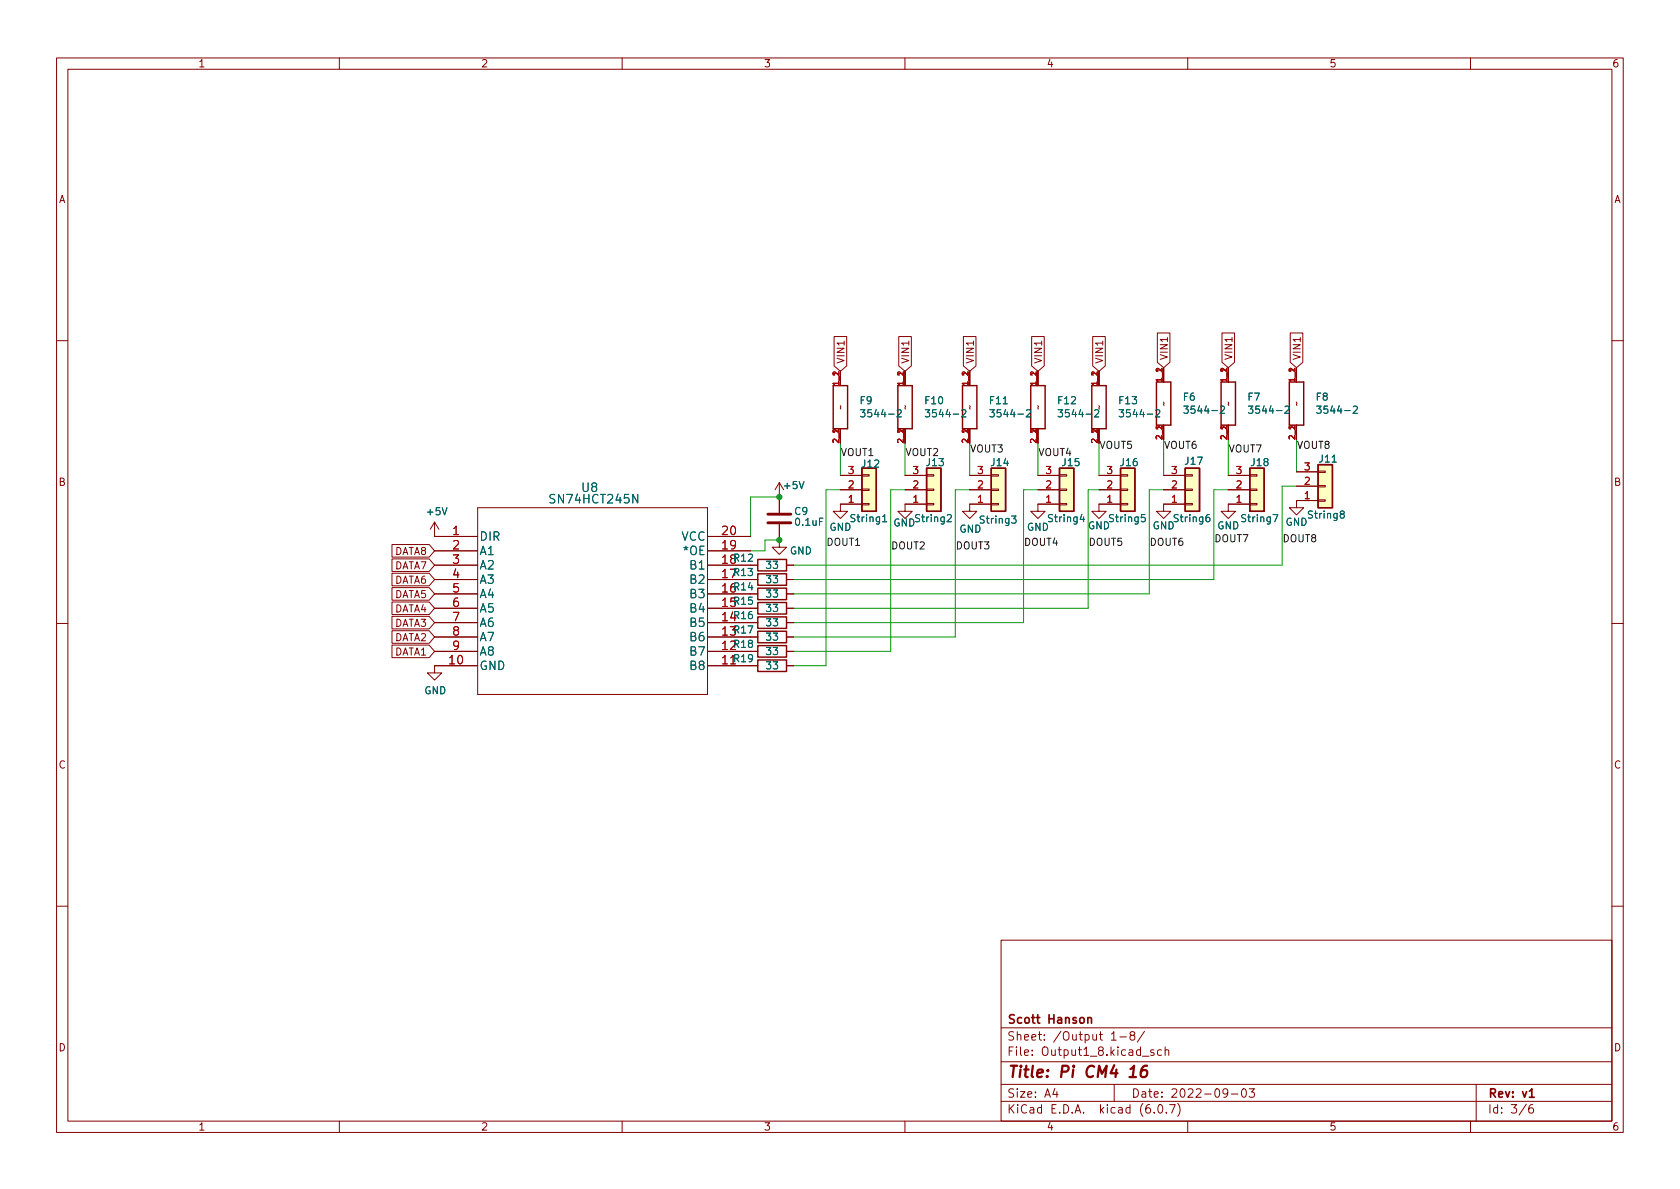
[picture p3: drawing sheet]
<svg xmlns="http://www.w3.org/2000/svg" width="297mm" height="210mm" viewBox="0 0 297 210" stroke-linecap="round" stroke-linejoin="round" font-family="sans-serif">
<g fill="none" stroke="#840000" stroke-width=".18">
<path d="M10 10.2h277v190.1h-277zM12 12.2h273v186.1h-273zM60 10.2v2M110 10.2v2M160 10.2v2M210 10.2v2M260 10.2v2M147.5 59.5h2.2v5.2l-1.1 1-1.1-1zM158.9 59.5h2.2v5.2l-1.1 1-1.1-1zM170.3 59.5h2.3v5.2l-1.2 1-1.1-1zM182.4 59.5h2.2v5.2l-1.1 1-1.1-1zM193.2 59.5h2.2v5.2l-1.1 1-1.1-1z"/>
<path d="M204.6 58.9h2.3v5.2l-1.2 .9-1.1-.9zM216.1 58.9h2.2v5.2l-1.1 .9-1.1-.9zM228.1 58.9h2.2v5.2l-1.1 .9-1.1-.9zM10 60.2h2M148.6 65.7v2.5M148.6 75.8v2.6M160 65.7v2.5M160 75.8v2.6M171.4 65.7v2.5M171.4 75.8v2.6M183.5 65.7v2.5M183.5 75.8v2.6"/>
<path d="M194.3 65.7v2.5M194.3 75.8v2.6M205.7 65v2.6M205.7 75.2v2.5M217.2 65v2.6M217.2 75.2v2.5M229.2 65v2.6M229.2 75.2v2.5M285 60.2h2M69.3 98.8h6.6l.9 1.1-.9 1.2h-6.6zM69.3 96.3h6.6l.9 1.1-.9 1.1h-6.6zM76.8 92.3v2.6h7.7"/>
<path d="M76.8 99.9h7.7M76.8 97.4h7.7M76.8 92.3l-.7 1.3M76.8 92.3l.8 1.3M84.5 89.8h40.6v33h-40.6zM125.1 94.9h7.6M125.1 99.9h8.9M125.1 97.4h7.6M137.8 92.7v4.1h1.3l-1.3 1.2-1.3-1.2h1.3M137.8 85.3l-.8 1.3M137.8 85.3v5.4M137.8 85.3l.8 1.3"/>
<path d="M139.1 99.9h1.2M148.6 86.6h3.8M148.6 84.1h3.8M152.4 83.9h1.3v.3h-1.3zM152.4 86.5h1.3v.2h-1.3zM152.4 89h1.3v.3h-1.3zM152.4 89.1h-3.8v1.3h1.3l-1.3 1.3-1.3-1.3h1.3M160 86.6h3.8M160 84.1h3.8M163.8 83.9h1.3v.3h-1.3zM163.8 86.5h1.3v.2h-1.3zM163.8 89h1.3v.3h-1.3z"/>
<path d="M163.8 89.1h-3.8v1.3h1.3l-1.3 1.3-1.3-1.3h1.3M171.4 86.6h3.9M171.4 84.1h3.9M175.3 83.9h1.2v.3h-1.2zM175.3 86.5h1.2v.2h-1.2zM175.3 89h1.2v.3h-1.2zM175.3 89.1h-3.9v1.3h1.3l-1.3 1.3-1.2-1.3h1.2M183.5 86.6h3.8M183.5 84.1h3.8M187.3 83.9h1.3v.3h-1.3zM187.3 86.5h1.3v.2h-1.3zM187.3 89h1.3v.3h-1.3z"/>
<path d="M187.3 89.1h-3.8v1.3h1.3l-1.3 1.3-1.3-1.3h1.3M194.3 86.6h3.8M194.3 84.1h3.8M198.1 83.9h1.3v.3h-1.3zM198.1 86.5h1.3v.2h-1.3zM198.1 89h1.3v.3h-1.3zM198.1 89.1h-3.8v1.3h1.3l-1.3 1.3-1.3-1.3h1.3M205.7 86.6h3.8M205.7 84.1h3.8M209.5 83.9h1.3v.3h-1.3zM209.5 86.5h1.3v.2h-1.3zM209.5 89h1.3v.3h-1.3z"/>
<path d="M209.5 89.1h-3.8v1.3h1.3l-1.3 1.3-1.2-1.3h1.2M217.2 86.6h3.8M217.2 84.1h3.8M221 83.9h1.2v.3h-1.2zM221 86.5h1.2v.2h-1.2zM221 89h1.2v.3h-1.2zM221 89.1h-3.8v1.3h1.2l-1.2 1.3-1.3-1.3h1.3M229.2 86h3.8M229.2 83.4h3.8M233 83.3h1.3v.3h-1.3zM233 85.8h1.3v.3h-1.3zM233 88.4h1.3v.2h-1.3z"/>
<path d="M233 88.5h-3.8v1.3h1.3l-1.3 1.3-1.2-1.3h1.2M10 110.2h2M69.3 111.5h6.6l.9 1.1-.9 1.2h-6.6zM69.3 114.1h6.6l.9 1.1-.9 1.1h-6.6zM69.3 109h6.6l.9 1.1-.9 1.1h-6.6zM69.3 103.9h6.6l.9 1.1-.9 1.1h-6.6zM69.3 101.4h6.6l.9 1.1-.9 1.1h-6.6zM69.3 106.5h6.6l.9 1.1-.9 1.1h-6.6zM76.8 115.2h7.7M76.8 112.6h7.7M76.8 110.1h7.7M76.8 107.6h7.7"/>
<path d="M76.8 105h7.7M76.8 102.5h7.7M84.5 117.7h-7.7v1.3h1.3l-1.3 1.3-1.2-1.3h1.2M125.1 117.7h8.9M125.1 115.2h8.9M125.1 112.6h8.9M125.1 110.1h8.9M125.1 107.6h8.9M125.1 105h8.9M125.1 102.5h8.9M139.1 117.7h1.2M139.1 115.2h1.2"/>
<path d="M139.1 112.6h1.2M139.1 110.1h1.2M139.1 107.6h1.2M139.1 105h1.2M139.1 102.5h1.2M285 110.2h2M10 160.2h2M177 166.3h108v32h-108zM285 160.2h2M60 198.3v2M110 198.3v2M160 198.3v2"/>
<path d="M177 194.8h108M177 191.8h108M177 187.8h108M177 181.8h108M186.5 192.5l-.4 1h1M186.9 193v1M196.5 182.9l.4-.5v1.5M196.5 183.9h.9M197 191.8v3M198 183.4h1.1M200.1 183.1l-.3-.3 .1-.2 .2-.2 .4 .1 .1 .2v.2l-.7 .2-.1 .3v.2l.3 .3h.4l.1-.3v-.4l-.2-.1M202 186.8h1.1"/>
<path d="M202.4 182.4l-1.3 1.9M204 185.7l-.4-.1-.2 .2 .1 .3 .5 .1v.4h-.6M204.1 196.7v.1M204.9 195.4l.2-.1a.81 .81 0 0 1 .6 .7 .81 .81 0 0 1-.3 .8h-.2a.81 .81 0 0 1-.6-.6 .81 .81 0 0 1 .3-.8zM205.4 185.7l-.5-.1-.3 .3v.4l.2 .3h.6M206 185.8l.2-.2 .4 .1v.9M206 185.1v1.5M206.2 196.7v.1M206.8 195.3h1l-.7 1.5M208.2 195.1a1.72 1.72 0 0 1 0 2.3M210 198.3v2M217.1 193.2l-.3 .3h-.3l-.3-.3 .2-.6 .4-.1 .2 .2a.99 .99 0 0 1-.4 1.3h-.2"/>
<path d="M217.7 193.5h1.2M219.7 192.6l.2-.1a.81 .81 0 0 1 .5 .7 .81 .81 0 0 1-.3 .8h-.1a.81 .81 0 0 1-.6-.6 .81 .81 0 0 1 .3-.8zM220.9 192.5h.9l-.5 .6 .4 .1v.7l-.2 .1h-.4l-.2-.1M260 198.3v2M261 191.8v6.5M269.9 195.3l-1.3 1.9M271 195.3a.6 .6 0 0 0-.7 .7v.5l.1 .3h.5l.2-.1 .1-.5-.2-.2-.4-.1-.3 .3"/>
</g>
<path d="M192.3 179.9v1M192.3 180.1l.3-.2 .3 .1 .1 .9M270.4 193l.4-.5v1.5M270.4 194h.9" fill="none" stroke="#840000" stroke-width=".3"/>
<path d="M199.7 190.5h1.1M199.9 189l.6-.5-.2 2M202.8 188.5a.91 .91 0 0 0-1 .8l-.1 .8 .1 .3a.66 .66 0 0 0 1-.3l.1-.5-.2-.3a.66 .66 0 0 0-1 .3" fill="none" stroke="#840000" stroke-width=".4"/>
<g fill="#ffffc2" stroke="#ffffc2" stroke-width=".18">
<path d="M163.8 82.8h2.6v7.6h-2.6z"/>
<path d="M152.4 82.8h2.5v7.6h-2.5z"/>
<path d="M209.5 82.8h2.6v7.6h-2.6z"/>
<path d="M175.3 82.8h2.5v7.6h-2.5z"/>
<path d="M221 82.8h2.5v7.6h-2.5z"/>
<path d="M187.3 82.8h2.6v7.6h-2.6z"/>
<path d="M198.1 82.8h2.6v7.6h-2.6z"/>
<path d="M233 82.2h2.6v7.6h-2.6z"/>
</g>
<g fill="none" stroke="#840000" stroke-width=".25">
<path d="M147.3 68.2h2.6v7.6h-2.6zM158.7 68.2h2.6v7.6h-2.6zM170.2 68.2h2.5v7.6h-2.5zM182.2 68.2h2.6v7.6h-2.6zM193 68.2h2.6v7.6h-2.6zM204.5 67.6h2.5v7.6h-2.5zM215.9 67.6h2.5v7.6h-2.5zM228 67.6h2.5v7.6h-2.5zM134 98.9h5.1v2.1h-5.1zM152.4 82.8h2.5v7.6h-2.5zM163.8 82.8h2.6v7.6h-2.6zM175.3 82.8h2.5v7.6h-2.5z"/>
<path d="M187.3 82.8h2.6v7.6h-2.6zM198.1 82.8h2.6v7.6h-2.6zM209.5 82.8h2.6v7.6h-2.6zM221 82.8h2.5v7.6h-2.5zM233 82.2h2.6v7.6h-2.6zM134 116.7h5.1v2h-5.1zM134 109.1h5.1v2h-5.1zM134 114.2h5.1v2h-5.1zM134 111.6h5.1v2.1h-5.1zM134 106.5h5.1v2.1h-5.1zM134 104h5.1v2h-5.1zM134 101.5h5.1v2h-5.1z"/>
</g>
<g fill="none" stroke="#006464" stroke-width=".18">
<path d="M152.2 72.5h.7l-.4 .4 .4 .2v.5l-.2 .1-.5-.1M158.6 72.6l.5-.1 .2 .3-.7 .9h.7M163.6 72.5h.8l-.5 .4 .4 .2v.5l-.2 .1-.5-.1M170.1 72.6l.4-.1 .3 .3-.8 .9h.8M175 72.5h.8l-.4 .4 .3 .2v.5l-.1 .1-.6-.1M181.5 72.6l.5-.1 .2 .3-.8 .9h.8M187.1 72.5h.8l-.5 .4 .4 .2v.5l-.2 .1-.5-.1M193.5 72.6l.5-.1 .3 .3-.8 .9h.8M197.9 72.5h.8l-.5 .4 .4 .2v.5l-.2 .1-.5-.1M204.3 72.6l.5-.1 .3 .3-.8 .9h.8M209.3 71.8h.8l-.4 .5 .3 .1v.6l-.2 .1-.5-.1M215.8 71.9l.5-.1 .2 .4-.8 .9h.8"/>
<path d="M220.7 71.8h.8l-.4 .5 .4 .1v.6l-.2 .1-.6-.1M227.2 71.9l.5-.1 .2 .4-.8 .9h.8M232.8 71.8h.8l-.4 .5 .3 .1v.6l-.2 .1-.5-.1M239.3 71.9l.5-.1 .2 .4-.8 .9h.8M156.1 92.3h.7M167.5 91.1l.5-.1 .2 .4-.8 .9h.8M178.9 91.2h.7l-.4 .5 .4 .2v.5l-.2 .1-.5-.1M191.3 90.9l-.3 .9h.8M202.4 91h-.6v.6l.2-.1h.4l.1 .2-.1 .4-.1 .2-.5-.2M213.8 91l-.3 .1a.85 .85 0 0 0 0 1.2l.4-.2v-.4l-.2-.2h-.2l-.3 .2M225.1 91h.8l-.5 1.3M237.2 90.9l-.2-.2v-.2l.2-.1h.4l.1 .2-.1 .2-.5 .2-.1 .1v.3l.2 .2h.4l.1-.2-.1-.4-.2-.1"/>
</g>
<path d="M135.8 92.5h4M135.8 90.9h4" fill="none" stroke="#840000" stroke-width=".51"/>
<g fill="none" stroke="#009600" stroke-width=".18">
<path d="M148.6 78.4v5.7M160 78.4v5.7M171.4 78.4v5.7M183.5 78.4v5.7M194.3 78.4v5.7M205.7 77.7v6.4M217.2 77.7v6.4M229.2 77.7v5.7M137.8 87.9h-5.1v7M137.8 95.5h-2.5v1.9h-2.6M148.6 86.6h-2.6v31.1h-5.7M160 86.6h-2.5v28.6h-17.2"/>
<path d="M171.4 86.6h-2.5v26h-28.6M183.5 86.6h-2.5v23.5h-40.7M194.3 86.6h-1.9v21h-52.1M205.7 86.6h-2.5v18.4h-62.9M217.2 86.6h-2.6v15.9h-74.3M229.2 86h-2.5v13.9h-86.4"/>
</g>
<g fill="#009600" stroke="#009600" stroke-width=".18">
<circle cx="137.8" cy="95.5" r=".46"/>
<circle cx="137.8" cy="87.9" r=".46"/>
</g>
<text font-size="2.8" fill="#840000" x="178" y="190.6">Title: Pi CM4 16</text>
<g font-size="2.1" fill="#006464">
<text x="97.7" y="89">SN74HCT245N</text>
<text x="102.9" y="87">U8</text>
<text x="84.7" y="95.6">DIR</text>
<text x="120.4" y="95.6">VCC</text>
<text x="84.7" y="98.2">A1</text>
<text x="84.7" y="100.7">A2</text>
<text x="121" y="98.2">*OE</text>
<text x="122.2" y="100.7">B1</text>
<text x="127.7" y="99.7">18</text>
<text x="84.7" y="103.2">A3</text>
<text x="84.7" y="105.8">A4</text>
<text x="122.2" y="105.8">B3</text>
<text x="122.2" y="103.2">B2</text>
<text x="127.7" y="104.8">16</text>
<text x="127.7" y="102.2">17</text>
<text x="84.7" y="108.3">A5</text>
<text x="84.7" y="110.9">A6</text>
<text x="84.7" y="113.4">A7</text>
<text x="122.2" y="113.4">B6</text>
<text x="122.2" y="110.9">B5</text>
<text x="122.2" y="108.3">B4</text>
<text x="84.7" y="118.5">GND</text>
<text x="84.7" y="115.9">A8</text>
<text x="122.2" y="118.5">B8</text>
<text x="122.2" y="115.9">B7</text>
</g>
<g font-size="2.1" fill="#a90000">
<text x="80.1" y="94.6">1</text>
<text x="127.7" y="94.6">20</text>
<text x="80.1" y="97.1">2</text>
<text x="80.1" y="99.7">3</text>
<text x="127.7" y="97.1">19</text>
<text x="80.1" y="102.2">4</text>
<text x="80.1" y="104.8">5</text>
<text x="80.1" y="107.3">6</text>
<text x="127.7" y="107.3">15</text>
<text x="80.1" y="109.8">7</text>
<text x="80.1" y="112.4">8</text>
<text x="127.7" y="112.4">13</text>
<text x="127.7" y="109.8">14</text>
<text x="79.5" y="117.5">10</text>
<text x="80.1" y="114.9">9</text>
<text x="127.7" y="117.5">11</text>
<text x="127.7" y="114.9">12</text>
</g>
<g font-size="2.1" fill="#840000">
<text x="178" y="184">Sheet: /Output 1-8/</text>
<text x="178" y="181">Scott Hanson</text>
<text x="178" y="186.7">File: Output1_8.kicad_sch</text>
<text x="178" y="196.9">KiCad E.D.A. kicad (6.0.7)</text>
<text x="178" y="194.1">Size: A4</text>
<text x="200" y="194.1">Date: 2022-09-03</text>
<text x="263" y="194.1">Rev: v1</text>
<text x="263" y="196.9">Id: 3/6</text>
</g>
<g font-size="1.8" fill="#840000">
<text x="35" y="11.9">1</text>
<text x="85" y="11.9">2</text>
<text x="135" y="11.9">3</text>
<text x="185" y="11.9">4</text>
<text x="235" y="11.9">5</text>
<text x="285" y="11.9">6</text>
<text x="10.3" y="35.9">A</text>
<text x="285.3" y="35.9">A</text>
<text x="149.3" y="64.4" transform="rotate(-90 149.3 64.4)">VIN1</text>
<text x="160.7" y="64.4" transform="rotate(-90 160.7 64.4)">VIN1</text>
<text x="172.2" y="64.4" transform="rotate(-90 172.2 64.4)">VIN1</text>
<text x="184.2" y="64.4" transform="rotate(-90 184.2 64.4)">VIN1</text>
<text x="195" y="64.4" transform="rotate(-90 195 64.4)">VIN1</text>
<text x="206.5" y="63.7" transform="rotate(-90 206.5 63.7)">VIN1</text>
<text x="217.9" y="63.7" transform="rotate(-90 217.9 63.7)">VIN1</text>
<text x="230" y="63.7" transform="rotate(-90 230 63.7)">VIN1</text>
<text x="206.4" y="71.4" transform="rotate(-90 206.4 71.4)">~</text>
<text x="217.8" y="71.4" transform="rotate(-90 217.8 71.4)">~</text>
<text x="229.9" y="71.4" transform="rotate(-90 229.9 71.4)">~</text>
<text x="149.2" y="72" transform="rotate(-90 149.2 72)">~</text>
<text x="160.7" y="72" transform="rotate(-90 160.7 72)">~</text>
<text x="172.1" y="72" transform="rotate(-90 172.1 72)">~</text>
<text x="184.1" y="72" transform="rotate(-90 184.1 72)">~</text>
<text x="194.9" y="72" transform="rotate(-90 194.9 72)">~</text>
<text x="10.3" y="85.9">B</text>
<text x="285.3" y="85.9">B</text>
<text x="69.7" y="100.7">DATA7</text>
<text x="69.7" y="98.1">DATA8</text>
<text x="69.7" y="105.7">DATA5</text>
<text x="69.7" y="103.2">DATA6</text>
<text x="69.7" y="113.4">DATA2</text>
<text x="69.7" y="110.8">DATA3</text>
<text x="69.7" y="108.3">DATA4</text>
<text x="69.7" y="115.9">DATA1</text>
<text x="10.3" y="135.9">C</text>
<text x="285.3" y="135.9">C</text>
<text x="10.3" y="185.9">D</text>
<text x="285.3" y="185.9">D</text>
<text x="35" y="199.9">1</text>
<text x="85" y="199.9">2</text>
<text x="135" y="199.9">3</text>
<text x="185" y="199.9">4</text>
<text x="235" y="199.9">5</text>
<text x="285" y="199.9">6</text>
</g>
<g font-size="1.8" fill="#006464">
<text x="152.1" y="71.5">F9</text>
<text x="163.6" y="71.5">F10</text>
<text x="175.1" y="71.5">F11</text>
<text x="187.1" y="71.5">F12</text>
<text x="197.9" y="71.5">F13</text>
<text x="209.2" y="70.8">F6</text>
<text x="220.7" y="70.8">F7</text>
<text x="232.7" y="70.8">F8</text>
<text x="153" y="73.8">3544-2</text>
<text x="164.5" y="73.8">3544-2</text>
<text x="175.9" y="73.8">3544-2</text>
<text x="188" y="73.8">3544-2</text>
<text x="198.7" y="73.8">3544-2</text>
<text x="210.2" y="73.1">3544-2</text>
<text x="221.6" y="73.1">3544-2</text>
<text x="233.7" y="73.1">3544-2</text>
<text x="152.4" y="82.7">J12</text>
<text x="163.9" y="82.4">J13</text>
<text x="175.3" y="82.4">J14</text>
<text x="187.9" y="82.4">J15</text>
<text x="198.2" y="82.4">J16</text>
<text x="209.6" y="82.2">J17</text>
<text x="221.3" y="82.4">J18</text>
<text x="233.3" y="81.8">J11</text>
<text x="138.7" y="86.5">+5V</text>
<text x="75.6" y="91.1">+5V</text>
<text x="140.5" y="91.1">C9</text>
<text x="140.7" y="93">0.1uF</text>
<text x="146.6" y="93.8">GND</text>
<text x="150.6" y="92.3">String1</text>
<text x="157.9" y="93.1">GND</text>
<text x="162" y="92.3">String2</text>
<text x="169.6" y="94.2">GND</text>
<text x="173.4" y="92.6">String3</text>
<text x="181.5" y="93.8">GND</text>
<text x="185.5" y="92.3">String4</text>
<text x="192.3" y="93.6">GND</text>
<text x="196.3" y="92.3">String5</text>
<text x="203.8" y="93.6">GND</text>
<text x="207.7" y="92.3">String6</text>
<text x="215.2" y="93.6">GND</text>
<text x="219.7" y="92.3">String7</text>
<text x="227.3" y="93">GND</text>
<text x="231.5" y="91.7">String8</text>
<text x="129.8" y="101.8">R13</text>
<text x="129.8" y="99.3">R12</text>
<text x="135.5" y="100.6">33</text>
<text x="139.6" y="98">GND</text>
<text x="129.8" y="106.9">R15</text>
<text x="129.8" y="104.4">R14</text>
<text x="135.5" y="105.7">33</text>
<text x="135.5" y="103.1">33</text>
<text x="129.8" y="109.5">R16</text>
<text x="129.8" y="112">R17</text>
<text x="135.5" y="110.7">33</text>
<text x="135.5" y="113.3">33</text>
<text x="135.5" y="108.2">33</text>
<text x="129.8" y="117.1">R19</text>
<text x="129.8" y="114.5">R18</text>
<text x="135.5" y="118.4">33</text>
<text x="135.5" y="115.8">33</text>
<text x="75" y="122.8">GND</text>
</g>
<g font-size="1.8" fill="#0f0f0f">
<text x="148.6" y="80.6">VOUT1</text>
<text x="160" y="80.6">VOUT2</text>
<text x="171.4" y="80">VOUT3</text>
<text x="183.5" y="80.6">VOUT4</text>
<text x="194.3" y="79.4">VOUT5</text>
<text x="205.7" y="79.4">VOUT6</text>
<text x="217.2" y="80">VOUT7</text>
<text x="229.2" y="79.4">VOUT8</text>
<text x="214.6" y="95.9">DOUT7</text>
<text x="226.7" y="95.9">DOUT8</text>
<text x="146" y="96.5">DOUT1</text>
<text x="157.5" y="97.1">DOUT2</text>
<text x="168.9" y="97.1">DOUT3</text>
<text x="181" y="96.5">DOUT4</text>
<text x="192.4" y="96.5">DOUT5</text>
<text x="203.2" y="96.5">DOUT6</text>
</g>
<g font-size="1.8" fill="#a90000">
<text x="150" y="83.8">3</text>
<text x="161.4" y="83.8">3</text>
<text x="172.9" y="83.8">3</text>
<text x="184.9" y="83.8">3</text>
<text x="195.7" y="83.8">3</text>
<text x="207.2" y="83.8">3</text>
<text x="218.6" y="83.8">3</text>
<text x="230.6" y="83.2">3</text>
<text x="150" y="88.9">1</text>
<text x="150" y="86.4">2</text>
<text x="161.4" y="88.9">1</text>
<text x="161.4" y="86.4">2</text>
<text x="172.9" y="88.9">1</text>
<text x="172.9" y="86.4">2</text>
<text x="184.9" y="88.9">1</text>
<text x="184.9" y="86.4">2</text>
<text x="195.7" y="88.9">1</text>
<text x="195.7" y="86.4">2</text>
<text x="207.2" y="88.9">1</text>
<text x="207.2" y="86.4">2</text>
<text x="218.6" y="88.9">1</text>
<text x="218.6" y="86.4">2</text>
<text x="230.6" y="88.3">1</text>
<text x="230.6" y="85.7">2</text>
</g>
<g font-size="1.4" fill="#a90000">
<text x="205.5" y="65.9" transform="rotate(-90 205.5 65.9)">2</text>
<text x="216.9" y="65.9" transform="rotate(-90 216.9 65.9)">2</text>
<text x="229" y="65.9" transform="rotate(-90 229 65.9)">2</text>
<text x="148.3" y="68.1" transform="rotate(-90 148.3 68.1)">1_1</text>
<text x="148.3" y="66.5" transform="rotate(-90 148.3 66.5)">2</text>
<text x="159.8" y="68.1" transform="rotate(-90 159.8 68.1)">1_1</text>
<text x="159.8" y="66.5" transform="rotate(-90 159.8 66.5)">2</text>
<text x="171.2" y="68.1" transform="rotate(-90 171.2 68.1)">1_1</text>
<text x="171.2" y="66.5" transform="rotate(-90 171.2 66.5)">2</text>
<text x="183.3" y="68.1" transform="rotate(-90 183.3 68.1)">1_1</text>
<text x="183.3" y="66.5" transform="rotate(-90 183.3 66.5)">2</text>
<text x="194.1" y="68.1" transform="rotate(-90 194.1 68.1)">1_1</text>
<text x="194.1" y="66.5" transform="rotate(-90 194.1 66.5)">2</text>
<text x="205.5" y="67.5" transform="rotate(-90 205.5 67.5)">1_1</text>
<text x="216.9" y="67.5" transform="rotate(-90 216.9 67.5)">1_1</text>
<text x="229" y="67.5" transform="rotate(-90 229 67.5)">1_1</text>
<text x="148.3" y="76.7" transform="rotate(-90 148.3 76.7)">2</text>
<text x="159.8" y="76.7" transform="rotate(-90 159.8 76.7)">2</text>
<text x="171.2" y="76.7" transform="rotate(-90 171.2 76.7)">2</text>
<text x="183.3" y="76.7" transform="rotate(-90 183.3 76.7)">2</text>
<text x="194.1" y="76.7" transform="rotate(-90 194.1 76.7)">2</text>
<text x="205.5" y="77.6" transform="rotate(-90 205.5 77.6)">2_1</text>
<text x="205.5" y="76.1" transform="rotate(-90 205.5 76.1)">2</text>
<text x="216.9" y="77.6" transform="rotate(-90 216.9 77.6)">2_1</text>
<text x="216.9" y="76.1" transform="rotate(-90 216.9 76.1)">2</text>
<text x="229" y="77.6" transform="rotate(-90 229 77.6)">2_1</text>
<text x="229" y="76.1" transform="rotate(-90 229 76.1)">2</text>
<text x="148.3" y="78.3" transform="rotate(-90 148.3 78.3)">2_1</text>
<text x="159.8" y="78.3" transform="rotate(-90 159.8 78.3)">2_1</text>
<text x="171.2" y="78.3" transform="rotate(-90 171.2 78.3)">2_1</text>
<text x="183.3" y="78.3" transform="rotate(-90 183.3 78.3)">2_1</text>
<text x="194.1" y="78.3" transform="rotate(-90 194.1 78.3)">2_1</text>
</g>
</svg>
